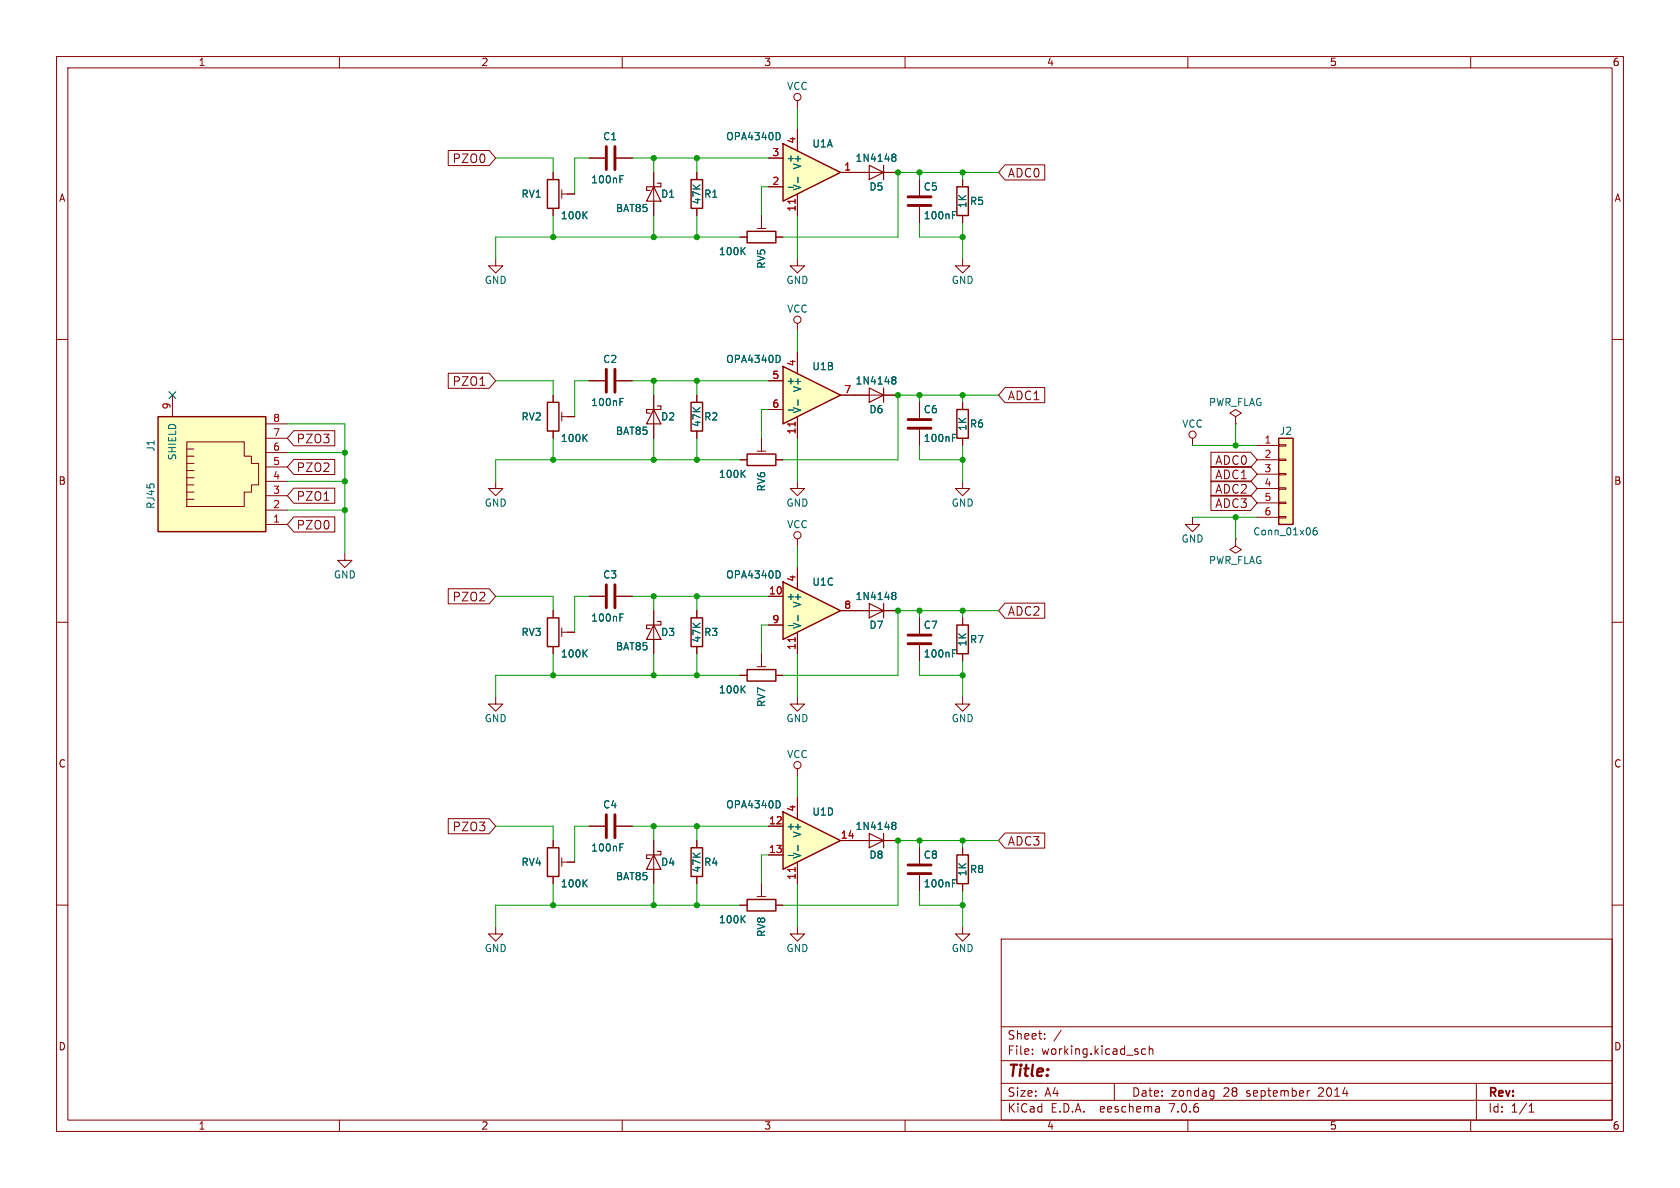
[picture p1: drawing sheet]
<svg xmlns="http://www.w3.org/2000/svg" width="297mm" height="210mm" viewBox="0 0 297 210" stroke-linecap="round" stroke-linejoin="round" font-family="sans-serif">
<g fill="none" stroke="#840000" stroke-width=".18">
<path d="M10 10h277v190h-277zM12 12h273v186h-273zM60 10v2M110 10v2M160 10v2M210 10v2M260 10v2M10 60h2M285 60h2M133.9 79.8h1.5M134.6 77.5v2.3M130.8 81.3h1.3"/>
<path d="M137.2 81.3h1.2M170.2 85.1v1.3h1.2l-1.2 1.2-1.3-1.2h1.3M10 110h2M104.1 105.4h2.8M109 105.4h2.8M162.6 109.2v2.8M162.6 114v2.8M285 110h2M10 160h2M133.9 158.5h1.5M134.6 156.2v2.3M285 160h2"/>
<path d="M87.6 163.8v1.3h1.3l-1.3 1.3-1.2-1.3h1.2M130.8 160h1.3M137.2 160h1.2M141 163.8v1.3h1.2l-1.2 1.3-1.3-1.3h1.3M177 166h108v32h-108zM60 198v2M110 198v2M160 198v2M177 194.5h108M177 191.5h108M177 187.5h108M177 181.5h108"/>
<path d="M182.5 186.3v.1M182.5 185.5v.1M184.7 183.6v.1M184.7 182.8v.1M187.6 182.1l-1.3 2M197 191.5v3M202.5 185.5l-.4-.1-.3 .3v.4l.2 .2h.5M203.2 185.5l.2-.1 .3 .1 .1 .9M203.2 184.9v1.5M204.9 195.7l.1 .9M205 196.5l-.2 .1M205 196h-.2"/>
<path d="M210 198v2M214.5 192.8l.1 .1M214.6 192.8v1.2l-.1 .2M214.6 193.7l-.1 .1M231.1 192.8v1M231.5 192.8l-.3 .1-.1 .2M260 198v2M261 191.5v6.5M270.3 196.6h.9M270.3 195.5l.4-.4v1.5"/>
</g>
<path d="M107.2 103.4v4M108.7 103.4v4M160.5 113.8h4.1M160.5 112.3h4.1" fill="none" stroke="#840000" stroke-width=".51"/>
<path d="M131.2 83.7l.5 .7M131.7 83.1l-.7 .8M109.6 109.1h.4M109.6 108.5h.6M168.4 115.5h.4M168.4 114.9h.6M131.2 162.4l.5 .7M131.7 161.9l-.7 .7" fill="none" stroke="#006464" stroke-width=".18"/>
<path d="M132.1 80.3h5.1v2h-5.1zM132.1 159h5.1v2h-5.1z" fill="none" stroke="#840000" stroke-width=".25"/>
<path d="M138.4 143.5l10.2 5.1-10.2 5.1z" fill="#ffffc2"/>
<path d="M122.2 71.1h2v5.1h-2zM226.1 77.5h2.5v15.2h-2.5zM122.2 149.9h2v5h-2zM138.4 143.5l10.2 5.1-10.2 5.1z" fill="none" stroke="#840000" stroke-width=".25"/>
<g fill="none" stroke="#840000" stroke-width=".18">
<path d="M141 57.2v1.2M170.2 45.7v1.3h1.2l-1.2 1.3-1.3-1.3h1.3M123.2 69.9v1.2M123.2 76.2v1.3M222.2 78.7h3.9M226.1 78.6h1.2v.3h-1.2zM222.2 81.3h3.9M222.2 83.8h3.9M222.2 86.4h3.9M222.2 88.9h3.9M222.2 91.4h3.9M226.1 91.3h1.2v.3h-1.2z"/>
<path d="M226.1 88.8h1.2v.2h-1.2zM226.1 86.2h1.2v.3h-1.2zM226.1 83.7h1.2v.2h-1.2zM226.1 81.2h1.2v.2h-1.2zM87.6 123.2v1.3h1.3l-1.3 1.2-1.2-1.2h1.2M123.2 148.6v1.3M123.2 154.9v1.3M135.9 146.1h2.5M135.9 151.1h2.5M141 141v3.8M141 152.4v3.8M148.6 148.6h2.5"/>
<circle cx="141" cy="56.5" r=".63"/>
</g>
<path d="M232.7 93.3l-.3 .1a.85 .85 0 0 0 0 1.2l.4-.2 .1-.4-.3-.2h-.3l-.2 .2M137.7 141.6l.2 .5-.2 .7M139.3 151.2h1M141.1 149.4v1" fill="none" stroke="#006464" stroke-width=".18"/>
<path d="M140.6 153.3v.8" fill="none" stroke="#a90000" stroke-width=".18"/>
<path d="M226.1 77.5h2.5v15.2h-2.5z" fill="#ffffc2" stroke="#ffffc2" stroke-width=".18"/>
<path d="M138.4 64.8l10.2 5.1-10.2 5z" fill="#ffffc2"/>
<path d="M122.2 31.8h2v5h-2zM169.2 33h2v5.1h-2zM138.4 64.8l10.2 5.1-10.2 5zM96.8 109.2h2v5.1h-2zM122.2 109.2h2v5.1h-2zM169.2 151.1h2v5.1h-2z" fill="none" stroke="#840000" stroke-width=".25"/>
<g fill="none" stroke="#840000" stroke-width=".18">
<path d="M123.2 30.5v1.3M123.2 36.8v1.3M162.6 31.8v2.7M162.6 36.6v2.8M170.2 31.8v1.2M170.2 38.1v1.3M115.6 69.9v7.6M135.9 67.3h2.5M135.9 72.4h2.5M141 62.2v3.8M141 73.7v3.8M148.6 69.9h10.1"/>
<path d="M210.8 77.5v1.2M218.4 73.7l1.1-.7-1.1-.6-1 .6 1 .7v1.2M218.4 74.9h.1M141 85.1v1.3h1.2l-1.2 1.2-1.3-1.2h1.3M141 95.3v1.2M210.8 91.4v1.3h1.3l-1.3 1.3-1.3-1.3h1.3M218.4 95.3v1.2l1.1 .7-1.1 .6-1-.6 1-.7M218.4 95.3h.1M97.8 108v1.2M97.8 114.3v1.3M99.3 111v1.5M99.3 111.8h2.3"/>
<path d="M115.6 108v7.6M123.2 108v1.2M123.2 114.3v1.3M151.1 108h7.6M141 123.2v1.3h1.2l-1.2 1.2-1.3-1.2h1.3M141 135.9v1.3M151.1 148.6h7.6M162.6 149.9v2.8M162.6 154.7v2.8M170.2 149.9v1.2M170.2 156.2v1.3M170.2 163.8v1.3h1.2l-1.2 1.3-1.3-1.3h1.3"/>
<circle cx="210.8" cy="76.8" r=".63"/>
<circle cx="141" cy="94.6" r=".63"/>
<circle cx="141" cy="135.3" r=".63"/>
</g>
<g fill="none" stroke="#006464" stroke-width=".18">
<path d="M168.4 38h.4M168.4 37.4h.6M137.7 62.9l.2 .5-.2 .6M139.3 72.5h1M141.1 70.7v1M157.8 66.7l.3-.1 .2 .1 .1 .2-.3 .3M157.8 67.1l.1 .1M157.9 67.2h.2M157.9 67.2h-.1M158.1 67.2l.3 .2-.1 .4-.2 .1-.3-.1M103.3 115.4l.5 .7M103.8 114.9l-.7 .7"/>
<path d="M157.8 105.2l.1 .1M157.8 104.8l.3-.1 .2 .1 .1 .2-.3 .3M157.9 105.3h.2M157.9 105.3h-.1M158.1 105.3l.3 .2-.1 .4-.2 .1-.3-.1M157.8 145.4h.3l.2 .1 .1 .2-.3 .2M157.8 145.8l.1 .1M157.9 145.9h.2M157.9 145.9l-.1 .1M158.1 145.9l.3 .2-.1 .4-.2 .1h-.3M168.4 156.1h.4M168.4 155.5h.6"/>
</g>
<path d="M140.6 74.6v.7" fill="none" stroke="#a90000" stroke-width=".18"/>
<path d="M115.6 72.4l1.2 2.5h-2.5zM116.2 71.8h.6v.6h-2.5v.6h.6M153.7 68.6l2.5 1.3-2.5 1.2zM156.2 68.6v2.5M115.6 110.5l1.2 2.5h-2.5zM116.2 109.9h.6v.6h-2.5v.6h.6M153.7 106.7l2.5 1.3-2.5 1.2zM156.2 106.7v2.5M153.7 147.3l2.5 1.3-2.5 1.3zM156.2 147.3v2.6" fill="none" stroke="#840000" stroke-width=".2"/>
<path d="M160.5 36.3h4.1M160.5 34.8h4.1M160.5 154.4h4.1M160.5 152.9h4.1" fill="none" stroke="#840000" stroke-width=".51"/>
<path d="M138.4 102.9l10.2 5.1-10.2 5z" fill="#ffffc2"/>
<path d="M132.1 40.9h5.1v2h-5.1zM132.1 118.4h5.1v2h-5.1zM138.4 102.9l10.2 5.1-10.2 5zM169.2 110.5h2v5.1h-2z" fill="none" stroke="#840000" stroke-width=".25"/>
<g fill="none" stroke="#840000" stroke-width=".18">
<path d="M134.6 38.1v2.3M151.1 30.5h7.6M130.8 41.9h1.3M133.9 40.4h1.5M137.2 41.9h1.2M141 45.7v1.3h1.2l-1.2 1.3-1.3-1.3h1.3M130.8 119.4h1.3M133.9 117.9h1.5M134.6 115.6v2.3M135.9 105.4h2.5M135.9 110.5h2.5M137.2 119.4h1.2"/>
<path d="M141 100.3v3.8M141 111.8v3.8M148.6 108h2.5M170.2 109.2v1.3M170.2 115.6v1.2M170.2 123.2v1.3h1.2l-1.2 1.2-1.3-1.2h1.3"/>
</g>
<path d="M157.8 27.7l.1 .1M157.8 27.3l.3-.1 .2 .2 .1 .2-.3 .2M157.9 27.8h.2M157.9 27.8l-.1 .1M158.1 27.8l.3 .2-.1 .4-.2 .1h-.3M131.2 44.3l.5 .7M131.7 43.8l-.7 .7M137.7 101l.2 .5-.2 .6M139.3 110.6h1M141.1 108.8v1M131.2 121.8l.5 .7M131.7 121.2l-.7 .8" fill="none" stroke="#006464" stroke-width=".18"/>
<path d="M140.6 112.7v.7" fill="none" stroke="#a90000" stroke-width=".18"/>
<path d="M153.7 29.2l2.5 1.3-2.5 1.3zM156.2 29.2v2.6" fill="none" stroke="#840000" stroke-width=".2"/>
<path d="M138.4 25.4l10.2 5.1-10.2 5.1z" fill="#ffffc2"/>
<path d="M96.8 31.8h2v5h-2zM138.4 25.4l10.2 5.1-10.2 5.1zM27.9 73.7h19.1v20.3h-19.1zM96.8 71.1h2v5.1h-2zM169.2 72.4h2v5.1h-2zM96.8 149.9h2v5h-2z" fill="none" stroke="#840000" stroke-width=".25"/>
<g fill="none" stroke="#840000" stroke-width=".18">
<path d="M141 17.8v1.3M79.2 26.6h7.3l1.1 1.3-1.1 1.4h-7.3zM97.8 30.5v1.3M97.8 36.8v1.3M99.3 33.5v1.6M99.3 34.3h2.3M104.1 27.9h2.8M109 27.9h2.8M115.6 30.5v7.6M123.2 30.5v1.3M123.2 36.8v1.3M134.6 38.1v1.3"/>
<path d="M135.9 33h2.5M135.9 27.9h2.5M141 22.9v3.8M141 34.3v3.8M148.6 30.5h5.1M156.2 30.5h2.5M162.6 31.8v2.7M162.6 36.6v2.8M170.2 31.8v1.2M170.2 38.1v1.3M177.7 29.1h7v2.7h-7l-1.2-1.3zM87.6 45.7v1.3h1.3l-1.3 1.3-1.2-1.3h1.2"/>
<path d="M130.8 41.9h1.3M137.2 41.9h1.2M30.5 69.9v3.8M33 79.4h1.3M33 78.1h10.2v2.5h1.2v1.3h1.3v3.8h-1.3v1.3h-1.2v2.5h-10.2zM47 77.5h3.8M47 74.9h3.8M51.9 76.1h7.3v2.7h-7.3l-1.1-1.3zM79.2 66h7.3l1.1 1.3-1.1 1.3h-7.3zM97.8 69.9v1.2M97.8 76.2v1.3M99.3 72.9v1.5"/>
<path d="M99.3 73.7h2.3M104.1 67.3h2.8M109 67.3h2.8M115.6 69.9v2.5M115.6 74.9v2.6M123.2 69.9v1.2M123.2 76.2v1.3M134.6 77.5v1.2M135.9 67.3h2.5M135.9 72.4h2.5M141 62.2v3.8M141 73.7v3.8"/>
<path d="M148.6 69.9h5.1M156.2 69.9h2.5M162.6 71.1v2.8M162.6 75.9v2.8M170.2 71.1v1.3M170.2 77.5v1.2M177.7 68.5h7v2.7h-7l-1.2-1.3zM214.1 79.9h7l1.1 1.4-1.1 1.3h-7zM33 88.3h1.3M33 87h1.3M33 85.7h1.3M33 84.5h1.3"/>
<path d="M33 83.2h1.3M33 81.9h1.3M33 80.6h1.3M47 92.7h3.8M47 90.2h3.8M47 87.6h3.8M47 85.1h3.8M47 82.6h3.8M47 80h3.8M51.9 81.2h7.3v2.7h-7.3l-1.1-1.3zM51.9 86.3h7.3v2.7h-7.3l-1.1-1.4zM51.9 91.4h7.3v2.6h-7.3l-1.1-1.3z"/>
<path d="M61 97.8v1.3h1.2l-1.2 1.2-1.3-1.2h1.3M87.6 85.1v1.3h1.3l-1.3 1.2-1.2-1.2h1.2M130.8 81.3h1.3M137.2 81.3h1.2M214.1 87.6h7l1.1 1.3-1.1 1.3h-7zM214.1 85h7l1.1 1.4-1.1 1.3h-7zM214.1 82.5h7l1.1 1.3-1.1 1.4h-7zM79.2 104.1h7.3l1.1 1.3-1.1 1.3h-7.3zM97.8 108v1.2M97.8 114.3v1.3M100.3 111.8h1.3M104.1 105.4h2.8"/>
<path d="M109 105.4h2.8M115.6 108v2.5M115.6 113v2.6M123.2 108v1.2M123.2 114.3v1.3M130.8 119.4h1.3M134.6 115.6v1.2M135.9 105.4h2.5M135.9 110.5h2.5M137.2 119.4h1.2M141 100.3v3.8M141 111.8v3.8"/>
<path d="M148.6 108h5.1M156.2 108h2.5M162.6 109.2v2.8M162.6 114v2.8M170.2 109.2v1.3M170.2 115.6v1.2M177.7 106.6h7v2.7h-7l-1.2-1.3zM79.2 144.7h7.3l1.1 1.4-1.1 1.3h-7.3zM97.8 148.6v1.3M97.8 154.9v1.3M99.3 151.6v1.6M99.3 152.4h2.3"/>
<path d="M104.1 146.1h2.8M109 146.1h2.8M115.6 148.6v7.6M123.2 148.6v1.3M123.2 154.9v1.3M134.6 156.2v1.3M135.9 146.1h2.5M135.9 151.1h2.5M141 141v3.8M141 152.4v3.8M148.6 148.6h5.1M156.2 148.6h2.5"/>
<path d="M162.6 149.9v2.8M162.6 154.7v2.8M170.2 149.9v1.2M170.2 156.2v1.3M177.7 147.3h7v2.6h-7l-1.2-1.3zM130.8 160h1.3M137.2 160h1.2"/>
<circle cx="141" cy="17.1" r=".63"/>
</g>
<g fill="none" stroke="#006464" stroke-width=".18">
<path d="M103.3 38l.5 .7M103.8 37.4l-.7 .7M109.6 31.7h.4M109.6 31.1h.6M137.7 23.5l.2 .5-.2 .6M139.3 33.1h1M141.1 31.3v1M157.8 27.3l.3-.1 .2 .2 .1 .2-.3 .2M157.8 27.7l.1 .1M157.9 27.8h.2M157.9 27.8l-.1 .1M158.1 27.8l.3 .2-.1 .4-.2 .1h-.3"/>
<path d="M168.4 38h.4M168.4 37.4h.6M131.2 44.3l.5 .7M131.7 43.8l-.7 .7M103.3 77.3l.5 .7M103.8 76.8l-.7 .7M109.6 71h.4M109.6 70.4h.6M137.7 62.9l.2 .5-.2 .6M139.3 72.5h1M141.1 70.7v1M157.8 66.7l.3-.1 .2 .1 .1 .2-.3 .3"/>
<path d="M157.8 67.1l.1 .1M157.9 67.2h.2M157.9 67.2h-.1M158.1 67.2l.3 .2-.1 .4-.2 .1-.3-.1M168.4 77.4h.4M168.4 76.8h.6M131.2 83.7l.5 .7M131.7 83.1l-.7 .8M103.3 115.4l.5 .7M103.8 114.9l-.7 .7M109.6 109.1h.4M109.6 108.5h.6"/>
<path d="M137.7 101l.2 .5-.2 .6M139.3 110.6h1M141.1 108.8v1M157.8 104.8l.3-.1 .2 .1 .1 .2-.3 .3M157.8 105.2l.1 .1M157.9 105.3h.2M157.9 105.3h-.1M158.1 105.3l.3 .2-.1 .4-.2 .1-.3-.1M168.4 115.5h.4M168.4 114.9h.6M131.2 121.8l.5 .7M131.7 121.2l-.7 .8"/>
<path d="M103.3 156.1l.5 .7M103.8 155.5l-.7 .7M109.6 149.8h.4M109.6 149.2h.6M137.7 141.6l.2 .5-.2 .7M139.3 151.2h1M141.1 149.4v1M157.8 145.8l.1 .1M157.8 145.4h.3l.2 .1 .1 .2-.3 .2M157.9 145.9h.2M157.9 145.9l-.1 .1M158.1 145.9l.3 .2-.1 .4-.2 .1h-.3"/>
<path d="M168.4 156.1h.4M168.4 155.5h.6M131.2 162.4l.5 .7M131.7 161.9l-.7 .7"/>
</g>
<path d="M140.6 35.2v.8M140.6 74.6v.7M140.6 112.7v.7M140.6 153.3v.8" fill="none" stroke="#a90000" stroke-width=".18"/>
<path d="M107.2 25.9v4.1M108.7 25.9v4.1M107.2 65.3v4M108.7 65.3v4M160.5 75.7h4.1M160.5 74.2h4.1M107.2 144v4.1M108.7 144v4.1" fill="none" stroke="#840000" stroke-width=".51"/>
<path d="M115.6 33l1.2 2.6h-2.5zM116.2 32.4h.6v.6h-2.5v.7h.6M115.6 151.1l1.2 2.6h-2.5zM116.2 150.5h.6v.6h-2.5v.7h.6" fill="none" stroke="#840000" stroke-width=".2"/>
<path d="M27.9 73.7h19.1v20.3h-19.1z" fill="#ffffc2" stroke="#ffffc2" stroke-width=".18"/>
<g fill="none" stroke="#009600" stroke-width=".18">
<path d="M141 19.1v3.8M87.6 27.9h10.2v2.6M97.8 38.1v3.8M104.1 27.9h-2.5v6.4M111.8 27.9h24.1M115.6 27.9v2.6M115.6 38.1v3.8M123.2 27.9v2.6M123.2 38.1v3.8M135.9 33h-1.3v5.1M141 38.1v7.6M162.6 30.5v1.3"/>
<path d="M162.6 39.4v2.5h7.6M170.2 30.5v1.3M170.2 39.4v6.3M176.5 30.5h-17.8v11.4h-20.3M130.8 41.9h-43.2v3.8M141 58.4v3.8M50.8 74.9h10.2v22.9M87.6 67.3h10.2v2.6M97.8 77.5v3.8M104.1 67.3h-2.5v6.4M111.8 67.3h24.1M115.6 67.3v2.6"/>
<path d="M115.6 77.5v3.8M123.2 67.3v2.6M123.2 77.5v3.8M135.9 72.4h-1.3v5.1M141 77.5v7.6M162.6 69.9v1.2M162.6 78.7v2.6h7.6M170.2 69.9v1.2M170.2 78.7v6.4M176.5 69.9h-17.8v11.4h-20.3M210.8 78.7h11.4M218.4 74.9v3.8"/>
<path d="M50.8 90.2h10.2M50.8 80h10.2M50.8 85.1h10.2M130.8 81.3h-43.2v3.8M141 96.5v3.8M210.8 91.4h11.4M218.4 91.4v3.9M87.6 105.4h10.2v2.6M97.8 115.6v3.8M104.1 105.4h-2.5v6.4M111.8 105.4h24.1M115.6 105.4v2.6"/>
<path d="M115.6 115.6v3.8M123.2 105.4v2.6M123.2 115.6v3.8M130.8 119.4h-43.2v3.8M135.9 110.5h-1.3v5.1M141 115.6v7.6M162.6 108v1.2M162.6 116.8v2.6h7.6M170.2 108v1.2M170.2 116.8v6.4M176.5 108h-17.8v11.4h-20.3M141 137.2v3.8"/>
<path d="M87.6 146.1h10.2v2.5M97.8 156.2v3.8M104.1 146.1h-2.5v6.3M111.8 146.1h24.1M115.6 146.1v2.5M115.6 156.2v3.8M123.2 146.1v2.5M123.2 156.2v3.8M135.9 151.1h-1.3v5.1M141 156.2v7.6M162.6 148.6v1.3M162.6 157.5v2.5h7.6"/>
<path d="M170.2 148.6v1.3M170.2 157.5v6.3M176.5 148.6h-17.8v11.4h-20.3M130.8 160h-43.2v3.8"/>
</g>
<path d="M29.9 69.2l1.2 1.3M31.1 69.2l-1.2 1.3" fill="none" stroke="#000084" stroke-width=".18"/>
<g fill="#009600" stroke="#009600" stroke-width=".18">
<circle cx="170.2" cy="108" r=".46"/>
<circle cx="170.2" cy="81.3" r=".46"/>
<circle cx="170.2" cy="148.6" r=".46"/>
<circle cx="170.2" cy="160" r=".46"/>
<circle cx="158.7" cy="108" r=".46"/>
<circle cx="162.6" cy="108" r=".46"/>
<circle cx="218.4" cy="91.4" r=".46"/>
<circle cx="158.7" cy="148.6" r=".46"/>
<circle cx="162.6" cy="148.6" r=".46"/>
<circle cx="170.2" cy="119.4" r=".46"/>
<circle cx="123.2" cy="27.9" r=".46"/>
<circle cx="158.7" cy="30.5" r=".46"/>
<circle cx="170.2" cy="41.9" r=".46"/>
<circle cx="162.6" cy="30.5" r=".46"/>
<circle cx="170.2" cy="30.5" r=".46"/>
<circle cx="218.4" cy="78.7" r=".46"/>
<circle cx="170.2" cy="69.9" r=".46"/>
<circle cx="162.6" cy="69.9" r=".46"/>
<circle cx="158.7" cy="69.9" r=".46"/>
<circle cx="115.6" cy="41.9" r=".46"/>
<circle cx="97.8" cy="41.9" r=".46"/>
<circle cx="115.6" cy="27.9" r=".46"/>
<circle cx="123.2" cy="41.9" r=".46"/>
<circle cx="61" cy="90.2" r=".46"/>
<circle cx="97.8" cy="81.3" r=".46"/>
<circle cx="61" cy="80" r=".46"/>
<circle cx="61" cy="85.1" r=".46"/>
<circle cx="115.6" cy="160" r=".46"/>
<circle cx="123.2" cy="160" r=".46"/>
<circle cx="115.6" cy="146.1" r=".46"/>
<circle cx="123.2" cy="146.1" r=".46"/>
<circle cx="97.8" cy="160" r=".46"/>
<circle cx="115.6" cy="81.3" r=".46"/>
<circle cx="115.6" cy="105.4" r=".46"/>
<circle cx="123.2" cy="105.4" r=".46"/>
<circle cx="123.2" cy="81.3" r=".46"/>
<circle cx="97.8" cy="119.4" r=".46"/>
<circle cx="115.6" cy="119.4" r=".46"/>
<circle cx="123.2" cy="119.4" r=".46"/>
<circle cx="123.2" cy="67.3" r=".46"/>
<circle cx="115.6" cy="67.3" r=".46"/>
</g>
<text font-size="2.8" fill="#840000" x="178" y="190.9">Title:</text>
<g font-size="2.1" fill="#840000">
<text x="79.9" y="29">PZO0</text>
<text x="178.1" y="31.6">ADC0</text>
<text x="79.9" y="68.4">PZO1</text>
<text x="178.1" y="70.9">ADC1</text>
<text x="52.3" y="83.6">PZO2</text>
<text x="52.3" y="78.6">PZO3</text>
<text x="214.8" y="82.4">ADC0</text>
<text x="52.3" y="88.7">PZO1</text>
<text x="214.8" y="90">ADC3</text>
<text x="214.8" y="87.5">ADC2</text>
<text x="214.8" y="84.9">ADC1</text>
<text x="52.3" y="93.8">PZO0</text>
<text x="79.9" y="106.5">PZO2</text>
<text x="178.1" y="109">ADC2</text>
<text x="79.9" y="147.1">PZO3</text>
<text x="178.1" y="149.7">ADC3</text>
<text x="178" y="184">Sheet:</text>
<text x="178" y="186.7">File:</text>
<text x="184.1" y="186.7">working.kicad_sch</text>
<text x="178" y="196.9">KiCad</text>
<text x="178" y="194.1">Size:</text>
<text x="184.7" y="194.1">A4</text>
<text x="185.7" y="196.9">E.D.A.</text>
<text x="194.6" y="196.9">eeschema</text>
<text x="200" y="194.1">Date:</text>
<text x="207" y="196.9">7.0.6</text>
<text x="207" y="194.1">zondag</text>
<text x="216.3" y="194.1">28</text>
<text x="220.5" y="194.1">september</text>
<text x="233.3" y="194.1">2014</text>
<text x="263" y="194.3">Rev:</text>
<text x="263" y="196.9">Id:</text>
<text x="267.1" y="196.9">1/1</text>
</g>
<g font-size="1.8" fill="#840000">
<text x="35" y="11.9">1</text>
<text x="85" y="11.9">2</text>
<text x="135" y="11.9">3</text>
<text x="185" y="11.9">4</text>
<text x="235" y="11.9">5</text>
<text x="285" y="11.9">6</text>
<text x="10.3" y="35.9">A</text>
<text x="285.3" y="35.9">A</text>
<text x="10.3" y="85.9">B</text>
<text x="285.3" y="85.9">B</text>
<text x="10.3" y="135.9">C</text>
<text x="285.3" y="135.9">C</text>
<text x="10.3" y="185.9">D</text>
<text x="285.3" y="185.9">D</text>
<text x="35" y="199.9">1</text>
<text x="85" y="199.9">2</text>
<text x="135" y="199.9">3</text>
<text x="185" y="199.9">4</text>
<text x="235" y="199.9">5</text>
<text x="285" y="199.9">6</text>
</g>
<g font-size="1.8" fill="#006464">
<text x="139.1" y="16.1">VCC</text>
<text x="106.5" y="25">C1</text>
<text x="128.3" y="25">OPA4340D</text>
<text x="138.9" y="28.8">+</text>
<text x="143.5" y="26.3">U1A</text>
<text x="151.1" y="28.8">1N4148</text>
<text x="92.1" y="35.2">RV1</text>
<text x="104.4" y="32.6">100nF</text>
<text x="116.8" y="35.2">D1</text>
<text x="124.4" y="35.2">R1</text>
<text x="141.8" y="33.8" transform="rotate(-90 141.8 33.8)">V-</text>
<text x="141.8" y="30" transform="rotate(-90 141.8 30)">V+</text>
<text x="153.6" y="33.9">D5</text>
<text x="163.2" y="33.9">C5</text>
<text x="99" y="39">100K</text>
<text x="108.8" y="37.7">BAT85</text>
<text x="124.1" y="36.2" transform="rotate(-90 124.1 36.2)">47K</text>
<text x="163.2" y="39">100nF</text>
<text x="171" y="36.9" transform="rotate(-90 171 36.9)">1K</text>
<text x="171.4" y="36.4">R5</text>
<text x="127" y="45.3">100K</text>
<text x="135.5" y="47.6" transform="rotate(-90 135.5 47.6)">RV5</text>
<text x="85.6" y="50.4">GND</text>
<text x="138.9" y="50.4">GND</text>
<text x="168.1" y="50.4">GND</text>
<text x="139.1" y="55.5">VCC</text>
<text x="106.5" y="64.4">C2</text>
<text x="128.3" y="64.4">OPA4340D</text>
<text x="143.5" y="65.6">U1B</text>
<text x="104.4" y="72">100nF</text>
<text x="138.9" y="68.2">+</text>
<text x="141.8" y="69.4" transform="rotate(-90 141.8 69.4)">V+</text>
<text x="151.1" y="68.2">1N4148</text>
<text x="213.6" y="72">PWR_FLAG</text>
<text x="92.1" y="74.5">RV2</text>
<text x="108.8" y="77.1">BAT85</text>
<text x="116.8" y="74.5">D2</text>
<text x="124.1" y="75.6" transform="rotate(-90 124.1 75.6)">47K</text>
<text x="124.4" y="74.5">R2</text>
<text x="141.8" y="73.2" transform="rotate(-90 141.8 73.2)">V-</text>
<text x="153.6" y="73.3">D6</text>
<text x="163.2" y="73.3">C6</text>
<text x="171" y="76.3" transform="rotate(-90 171 76.3)">1K</text>
<text x="171.4" y="75.8">R6</text>
<text x="208.9" y="75.8">VCC</text>
<text x="226.1" y="77.1">J2</text>
<text x="27.5" y="79.9" transform="rotate(-90 27.5 79.9)">J1</text>
<text x="31.3" y="81.5" transform="rotate(-90 31.3 81.5)">SHIELD</text>
<text x="99" y="78.3">100K</text>
<text x="163.2" y="78.3">100nF</text>
<text x="85.6" y="89.8">GND</text>
<text x="127" y="84.7">100K</text>
<text x="135.5" y="87" transform="rotate(-90 135.5 87)">RV6</text>
<text x="138.9" y="89.8">GND</text>
<text x="168.1" y="89.8">GND</text>
<text x="27.5" y="90.1" transform="rotate(-90 27.5 90.1)">RJ45</text>
<text x="139.1" y="93.6">VCC</text>
<text x="221.5" y="94.8">Conn_01x06</text>
<text x="208.8" y="96.1">GND</text>
<text x="213.6" y="99.9">PWR_FLAG</text>
<text x="58.9" y="102.5">GND</text>
<text x="106.5" y="102.5">C3</text>
<text x="128.3" y="102.5">OPA4340D</text>
<text x="138.9" y="106.3">+</text>
<text x="141.8" y="107.5" transform="rotate(-90 141.8 107.5)">V+</text>
<text x="143.5" y="103.7">U1C</text>
<text x="151.1" y="106.3">1N4148</text>
<text x="92.1" y="112.6">RV3</text>
<text x="104.4" y="110.1">100nF</text>
<text x="116.8" y="112.6">D3</text>
<text x="124.1" y="113.7" transform="rotate(-90 124.1 113.7)">47K</text>
<text x="124.4" y="112.6">R3</text>
<text x="141.8" y="111.3" transform="rotate(-90 141.8 111.3)">V-</text>
<text x="153.6" y="111.4">D7</text>
<text x="163.2" y="111.4">C7</text>
<text x="171.4" y="113.9">R7</text>
<text x="99" y="116.4">100K</text>
<text x="108.8" y="115.2">BAT85</text>
<text x="163.2" y="116.4">100nF</text>
<text x="171" y="114.4" transform="rotate(-90 171 114.4)">1K</text>
<text x="127" y="122.8">100K</text>
<text x="135.5" y="125.1" transform="rotate(-90 135.5 125.1)">RV7</text>
<text x="85.6" y="127.9">GND</text>
<text x="138.9" y="127.9">GND</text>
<text x="168.1" y="127.9">GND</text>
<text x="139.1" y="134.2">VCC</text>
<text x="106.5" y="143.1">C4</text>
<text x="128.3" y="143.1">OPA4340D</text>
<text x="138.9" y="146.9">+</text>
<text x="141.8" y="148.2" transform="rotate(-90 141.8 148.2)">V+</text>
<text x="143.5" y="144.4">U1D</text>
<text x="151.1" y="146.9">1N4148</text>
<text x="92.1" y="153.3">RV4</text>
<text x="104.4" y="150.7">100nF</text>
<text x="108.8" y="155.8">BAT85</text>
<text x="116.8" y="153.3">D4</text>
<text x="124.1" y="154.3" transform="rotate(-90 124.1 154.3)">47K</text>
<text x="124.4" y="153.3">R4</text>
<text x="141.8" y="151.9" transform="rotate(-90 141.8 151.9)">V-</text>
<text x="153.6" y="152">D8</text>
<text x="163.2" y="152">C8</text>
<text x="171" y="155" transform="rotate(-90 171 155)">1K</text>
<text x="171.4" y="154.5">R8</text>
<text x="99" y="157.1">100K</text>
<text x="163.2" y="157.1">100nF</text>
<text x="127" y="163.4">100K</text>
<text x="135.5" y="165.7" transform="rotate(-90 135.5 165.7)">RV8</text>
<text x="85.6" y="168.5">GND</text>
<text x="138.9" y="168.5">GND</text>
<text x="168.1" y="168.5">GND</text>
</g>
<g font-size="1.8" fill="#a90000">
<text x="136.5" y="27.7">3</text>
<text x="140.7" y="25.5" transform="rotate(-90 140.7 25.5)">4</text>
<text x="136.5" y="32.8">2</text>
<text x="149.2" y="30.2">1</text>
<text x="140.7" y="37.5" transform="rotate(-90 140.7 37.5)">11</text>
<text x="140.7" y="64.8" transform="rotate(-90 140.7 64.8)">4</text>
<text x="136.5" y="67.1">5</text>
<text x="149.2" y="69.6">7</text>
<text x="30.2" y="72.5" transform="rotate(-90 30.2 72.5)">9</text>
<text x="48.2" y="77.2">7</text>
<text x="48.2" y="74.7">8</text>
<text x="136.5" y="72.1">6</text>
<text x="140.7" y="76.9" transform="rotate(-90 140.7 76.9)">11</text>
<text x="48.2" y="82.3">5</text>
<text x="48.2" y="79.8">6</text>
<text x="223.4" y="78.5">1</text>
<text x="223.4" y="81">2</text>
<text x="223.4" y="83.6">3</text>
<text x="48.2" y="89.9">2</text>
<text x="48.2" y="87.4">3</text>
<text x="48.2" y="84.8">4</text>
<text x="223.4" y="86.1">4</text>
<text x="223.4" y="88.6">5</text>
<text x="48.2" y="92.5">1</text>
<text x="223.4" y="91.2">6</text>
<text x="135.8" y="105.2">10</text>
<text x="140.7" y="102.9" transform="rotate(-90 140.7 102.9)">4</text>
<text x="149.2" y="107.7">8</text>
<text x="136.5" y="110.2">9</text>
<text x="140.7" y="115" transform="rotate(-90 140.7 115)">11</text>
<text x="140.7" y="143.6" transform="rotate(-90 140.7 143.6)">4</text>
<text x="135.8" y="145.8">12</text>
<text x="148.5" y="148.3">14</text>
<text x="135.8" y="150.9">13</text>
<text x="140.7" y="155.6" transform="rotate(-90 140.7 155.6)">11</text>
</g>
</svg>
